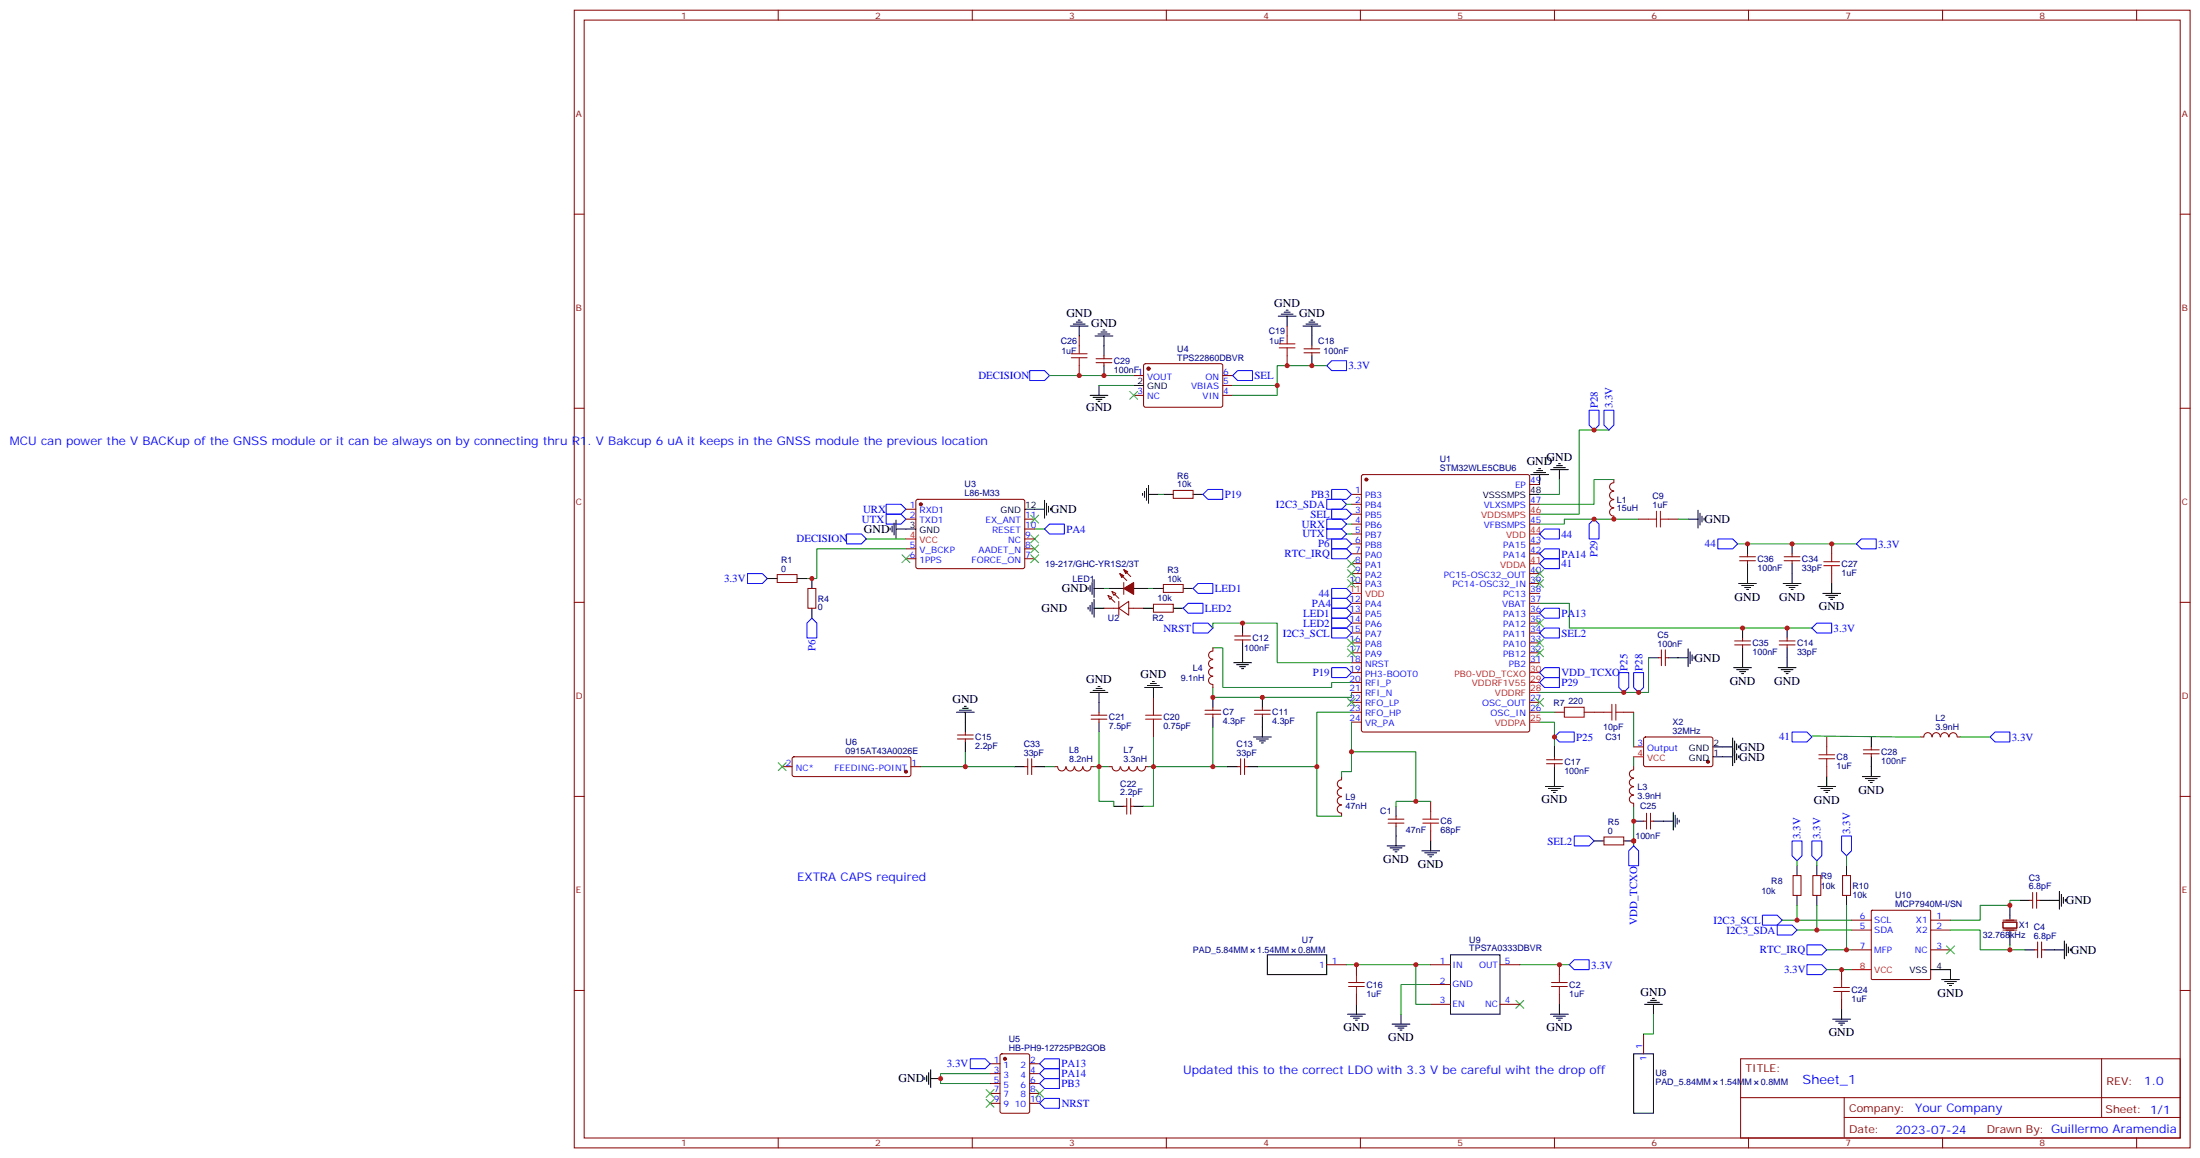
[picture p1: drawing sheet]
<svg xmlns="http://www.w3.org/2000/svg" width="784mm" height="413mm" viewBox="0 0 784 413" stroke-linecap="round" stroke-linejoin="round" font-family="sans-serif">
<g fill="none" stroke="#870000" stroke-width=".36">
<path d="M204.6 3.6h575.7v405.4h-575.7zM208.1 7.2h568.7v398.2h-568.7zM277.3 3.6v3.6M346.4 3.6v3.6M415.6 3.6v3.6M484.7 3.6v3.6M553.9 3.6v3.6M623 3.6v3.6M692.1 3.6v3.6M761.3 3.6v3.6M204.6 76.3h3.5M776.8 76.3h3.5"/>
<path d="M384.5 119.7v3.5M458.6 116.2v3.5M384.5 130.3v3.5M390.5 129.2h5.7M390.5 127.8h5.7M393.3 126.8v1M393.3 129.2v1.1M403.9 133.8h3.6M407.7 129.8l.5-.2h27l.5 .7-.1 14.4-.6 .4-27.1-.1-.4-.6v-14.1zM435.7 133.8h3.5M435.7 137.3h3.5M458.6 126.8v3.5"/>
<path d="M464.6 125.7h5.7M464.6 124.3h5.7M467.4 123.2v1.1M467.4 125.7v1.1M204.6 145.5h3.5M403.9 140.9h3.6M435.7 140.9h3.5M776.8 145.5h3.5M326.6 178.1l.4-.2 37.7 .1 .4 .6v23.6l-.7 .4-37.6-.1-.5-.6v-23.3zM418 174.7h7.1v2.9h-7.1zM481.5 176.1h3.6M481.5 179.7h3.6"/>
<path d="M485.3 169.3l.5-.2h58.5l.7 .4v90.6l-.4 .7h-58.8l-.7-.5v-90.5zM545 179.7h3.6M545 172.6h3.6M575 178.1a1.41 1.41 0 0 0-1.5 1.4 1.41 1.41 0 0 0 1.5 1.4M575 175.1a1.41 1.41 0 0 0-1.5 1.4 1.41 1.41 0 0 0 1.5 1.4M575 172a1.41 1.41 0 0 0-1.5 1.4 1.41 1.41 0 0 0 1.5 1.4M575 170.9v1M322.8 185h3.5M322.8 181.4h3.5M322.8 195.5h3.5M322.8 199.1h3.5M365.1 185h3.6"/>
<path d="M365.1 195.5h3.6M365.1 199.1h3.6M365.1 192h3.6M365.1 188.5h3.6M481.5 183.2h3.6M481.5 186.7h3.6M481.5 190.3h3.6M481.5 193.8h3.6M481.5 197.3h3.6M545 186.7h3.6M545 193.8h3.6M545 197.3h3.6"/>
<path d="M575 181.1a1.41 1.41 0 0 0-1.5 1.4 1.41 1.41 0 0 0 1.5 1.4M575 183.9v1.1M583.8 185h3.6M594.4 185h3.6M619.8 199.8h5.7M619.8 198.4h5.7M622.7 197.3v1.1M622.7 199.8v1M635.7 199.8h5.6M635.7 198.4h5.6M638.5 197.3v1.1M638.5 199.8v1"/>
<path d="M652.6 193.8v3.5M204.6 214.6h3.5M276.9 204.7h7.1v2.8h-7.1zM287.9 209.7h2.8v7h-2.8zM393.3 216.7h5.3M394.8 212.1l1.4 .7-.7 .7zM396.2 210.7l1.4 .7-.7 .7zM398.6 216.7l3.6-2.5v5zM398.6 214.2v5M399 204.4l2.5 2.4M400.4 203l2.5 2.4M400.4 207.5v4.3"/>
<path d="M402.2 216.7h5.3M411 215.3h7v2.8h-7zM414.5 208.2h7.1v2.9h-7.1zM481.5 200.8h3.6M481.5 204.4h3.6M481.5 207.9h3.6M481.5 214.9h3.6M481.5 218.5h3.6M545 204.4h3.6M545 207.9h3.6M545 214.9h3.6M545 218.5h3.6"/>
<path d="M545 211.4h3.6M652.6 204.4v3.5M776.8 214.6h3.5M432.1 238a1.41 1.41 0 0 0-1.5 1.4 1.41 1.41 0 0 0 1.5 1.4M432.1 235a1.41 1.41 0 0 0-1.5 1.4 1.41 1.41 0 0 0 1.5 1.5M432.1 232a1.41 1.41 0 0 0-1.5 1.4 1.41 1.41 0 0 0 1.5 1.4M432.2 230.8v1.1M439.9 228h5.7M439.9 226.6h5.7M442.7 225.5v1.1M442.7 228v1.1M481.5 222h3.6"/>
<path d="M481.5 225.5h3.6M481.5 229.1h3.6M481.5 232.6h3.6M481.5 236.1h3.6M481.5 239.6h3.6M545 222h3.6M545 225.5h3.6M545 229.1h3.6M545 232.6h3.6M545 236.1h3.6M590.9 234.4h1.1M592 231.5v5.7"/>
<path d="M593.4 231.5v5.7M593.4 234.4h1M618.1 229.8h5.6M618.1 228.4h5.6M620.9 227.3v1.1M620.9 229.8v1M633.9 229.8h5.7M633.9 228.4h5.7M636.8 227.3v1.1M636.8 229.8v1M388.8 254.8h5.6M388.8 256.2h5.6"/>
<path d="M391.6 253.8v1M391.6 256.2v1.1M411 248.5v3.5M411 259v3.6M429.3 254.5h5.7M429.3 253h5.7M432.1 241a1.41 1.41 0 0 0-1.5 1.4 1.41 1.41 0 0 0 1.5 1.4M432.2 243.9v1M432.2 252v1M432.2 254.5v1M447 254.5h5.6M447 253h5.6"/>
<path d="M449.8 252v1M449.8 254.5v1M481.5 243.2h3.6M481.5 246.7h3.6M481.5 250.2h3.6M481.5 253.8h3.6M481.5 257.3h3.6M545 250.2h3.6M545 253.8h3.6M553.9 253.8h3.5M564.4 253.8h7.1M578.6 253.8h3.5"/>
<path d="M278.7 273.2h3.5M282.5 269.8l.4-.2h40.9l.5 .2 .3 .5v5.7l-.3 .5-.5 .2h-40.9l-.5-.3-.2-.4v-5.7zM324.6 273.2h3.5M341.1 261.9h5.7M341.1 263.3h5.7M344 260.8v1.1M344 263.3v1M365.1 273.2h1.1M366.2 270.3v5.7M367.6 273.2h1.1M367.6 270.3v5.7M375.7 273.2h1.1"/>
<path d="M376.9 273.2a1.41 1.41 0 0 0 1.4 1.5 1.41 1.41 0 0 0 1.4-1.5M379.9 273.2a1.41 1.41 0 0 0 1.4 1.5 1.41 1.41 0 0 0 1.4-1.5M382.9 273.2a1.41 1.41 0 0 0 1.4 1.5 1.41 1.41 0 0 0 1.4-1.5M389.8 273.2h-1.1a1.41 1.41 0 0 1-1.4 1.5 1.41 1.41 0 0 1-1.4-1.5M395.1 273.2h1.1M396.3 273.2a1.41 1.41 0 0 0 1.4 1.5 1.41 1.41 0 0 0 1.4-1.5M399.3 273.2a1.41 1.41 0 0 0 1.4 1.5 1.41 1.41 0 0 0 1.4-1.5M402.3 273.2a1.41 1.41 0 0 0 1.4 1.5 1.41 1.41 0 0 0 1.4-1.5M409.2 273.2h-1.1a1.41 1.41 0 0 1-1.4 1.5 1.41 1.41 0 0 1-1.4-1.5M441 273.2h1M442 270.3v5.7M443.4 273.2h1.1"/>
<path d="M443.4 270.3v5.7M478 277.9a1.41 1.41 0 0 0-1.5 1.4 1.41 1.41 0 0 0 1.5 1.4M478 276.7v1M551 272.1h5.7M551 270.7h5.7M553.9 269.6v1.1M553.9 272.1v1.1M582.1 277.4a1.41 1.41 0 0 0-1.6 1.4 1.41 1.41 0 0 0 1.6 1.4M582.1 274.3a1.41 1.41 0 0 0-1.5 1.4 1.41 1.41 0 0 0 1.5 1.4M582.1 273.2v1M582.1 266.1h3.5M585.8 262.8l.5-.2h23.6l.4 .7-.1 9.4-.6 .5-23.6-.1-.4-.6v-9.2z"/>
<path d="M650.9 262.6v3.5M650.9 273.2v3.5M663.9 268.6h5.7M663.9 267.2h5.7M666.7 266.1v1.1M666.7 268.6v1M684.4 262.6h1M685.5 262.5a1.41 1.41 0 0 1 1.4-1.5 1.41 1.41 0 0 1 1.4 1.6M688.5 262.5a1.41 1.41 0 0 1 1.4-1.5 1.41 1.41 0 0 1 1.4 1.5M691.5 262.5a1.41 1.41 0 0 1 1.4-1.5 1.41 1.41 0 0 1 1.4 1.5M694.5 262.5a1.41 1.41 0 0 1 1.4-1.4 1.41 1.41 0 0 1 1.4 1.5M697.4 262.6h1.1"/>
<path d="M204.6 283.7h3.5M400.4 287.3h1.1M401.5 284.4v5.7M402.9 284.4v5.7M402.9 287.3h1M478 283.9a1.41 1.41 0 0 0-1.5 1.4 1.41 1.41 0 0 0 1.5 1.4M478 280.9a1.41 1.41 0 0 0-1.5 1.4 1.41 1.41 0 0 0 1.5 1.4M478 286.9a1.41 1.41 0 0 0-1.5 1.4 1.41 1.41 0 0 0 1.5 1.4M478 289.7v1.1M494.6 293.3h5.6M494.6 291.9h5.6M497.4 290.8v1.1"/>
<path d="M497.4 293.3v1M509.8 285.5v3.5M509.8 296.1v3.5M571.5 298.2h7.1v2.8h-7.1zM582.1 280.4a1.41 1.41 0 0 0-1.6 1.4 1.41 1.41 0 0 0 1.6 1.4M582.1 283.4a1.41 1.41 0 0 0-1.6 1.4 1.41 1.41 0 0 0 1.6 1.4M582.1 286.2v1.1M585.6 292.6h1.1M586.7 289.7v5.7M588.1 289.7v5.7M588.1 292.6h1M776.8 283.7h3.5"/>
<path d="M638.9 312h2.8v7h-2.8zM645.9 312h2.9v7h-2.9zM656.5 312h2.8v7h-2.8zM724.3 318v5.6M725.7 318v5.6M659.7 338.4h7M659.7 331.4h7M659.7 327.8h7M666.8 324.5h21.1v24.2l-.2 .3h-20.6l-.3-.2zM687.9 338.4h7.1M687.9 331.4h7.1M687.9 327.8h7.1"/>
<path d="M713.7 328.5h4.9v2.2h-4.9zM713.7 331.4h4.9M713.7 327.8h4.9M723.2 320.8h1.1M725 338.4h1M725.7 320.8h1M726 335.6v5.6M727.4 335.6v5.6M727.4 338.4h1.1M204.6 352.9h3.5M472.7 343.7h7.1M483.3 343.7v3.5"/>
<path d="M483.3 354.3v3.5M509.8 343.7h7M509.8 350.8h7M509.8 357.8h7M534.5 343.7h7M534.5 357.8h7M555.6 343.7v3.5M555.6 354.3v3.5M656.2 345.5v3.5M656.2 356.1v3.5M776.8 352.9h3.5M352.8 379h3.5"/>
<path d="M356.5 375.7l.5-.2h9.2l.6 .4 .1 20-.5 .7h-9.4l-.6-.4-.1-20zM366.9 379h3.5M585.6 368.4v7.1M620.2 377.2h156.6v28.2h-156.6zM748.8 377.2v20.9M352.8 393.1h3.5M352.8 382.5h3.5M352.8 389.6h3.5M352.8 386h3.5M366.9 393.1h3.5M366.9 382.5h3.5M366.9 389.6h3.5"/>
<path d="M366.9 386h3.5M620.2 391.1h156.5M657.1 398.1h119.6M657.1 391.1v14.1M277.3 405.4v3.6M346.4 405.4v3.6M415.6 405.4v3.6M484.7 405.4v3.6M553.9 405.4v3.6M623 405.4v3.6M692.1 405.4v3.6M761.3 405.4v3.6"/>
</g>
<g fill="none" stroke="#a10000" stroke-width=".36">
<path d="M458.6 119.7v2.8M381.7 127.5h5.6M381.7 126h5.6M384.5 123.2v2.8M384.5 127.5v2.8M455.8 123.9h5.6M455.8 122.5h5.6M458.6 123.9v2.9M587.4 185h2.8M590.2 182.1v5.7M591.6 185h2.8M591.6 182.1v5.7"/>
<path d="M652.6 197.3v2.8M649.8 201.5h5.7M649.8 200.1h5.7M652.6 201.5v2.9M408.2 254.8h5.6M408.2 256.2h5.6M411 252v2.8M411 256.2v2.8M557.4 252h7v3.5h-7zM571.5 253.8h2.8M574.3 250.9v5.7M575.7 253.8h2.9"/>
<path d="M575.7 250.9v5.7M648.1 270.3h5.6M648.1 268.9h5.6M650.9 266.1v2.8M650.9 270.3v2.9M506.9 293.3h5.7M506.9 291.9h5.7M509.8 289v2.9M509.8 293.3v2.8M480.5 351.5h5.6M480.5 350.1h5.6M483.3 347.2v2.9"/>
<path d="M483.3 351.5v2.8M552.8 351.5h5.6M552.8 350.1h5.6M555.6 347.2v2.9M555.6 351.5v2.8M653.3 353.2h5.7M653.3 351.8h5.7M656.2 349v2.8M656.2 353.2v2.9"/>
</g>
<g fill="#870000" stroke="#870000" stroke-width=".36">
<path d="M400.4 209.7l3.5-2.2v4.3z"/>
<path d="M399 204.4l1.4 .7-.7 .7z"/>
<path d="M400.4 203l1.4 .7-.7 .7z"/>
<path d="M395.8 213.2l1.4 1.4z"/>
<path d="M397.2 211.8l1.4 1.4z"/>
<circle cx="486.8" cy="170.9" r=".53"/>
<circle cx="328.1" cy="179.7" r=".53"/>
<circle cx="409.2" cy="131.3" r=".53"/>
<circle cx="608.5" cy="271.4" r=".53"/>
<circle cx="358.1" cy="377.2" r=".53"/>
<circle cx="322.8" cy="274.9" r=".53"/>
</g>
<path d="M322.8 192h3.5M545 190.3h3.6M545 183.2h3.6M481.5 211.4h3.6M545 200.8h3.6M545 239.6h3.6M545 257.3h3.6M545 246.7h3.6M545 243.2h3.6M582.1 269.6h3.5M659.7 345.5h7" fill="none" stroke="#f00" stroke-width=".36"/>
<g fill="none" stroke="#000" stroke-width=".36">
<path d="M381.4 116.2h6.3M382.4 115.5h4.2M383.5 114.8h2.1M384.2 114.1h.7M384.5 116.2v3.5M390.2 119.7h6.3M391.2 119h4.3M392.3 118.3h2.1M393 117.6h.7M393.3 119.7v7.1M455.4 112.6h6.4M456.5 111.9h4.2"/>
<path d="M457.6 111.2h2.1M458.3 110.5h.7M458.6 112.6v3.6M464.3 116.2h6.3M465.3 115.5h4.2M466.4 114.8h2.1M467.1 114.1h.7M467.4 116.2v7M391.6 137.3v3.6M393.3 130.3v3.5M403.9 137.3h3.6M467.4 126.8v3.5"/>
<path d="M388.4 140.9h6.4M389.5 141.6h4.2M390.5 142.3h2.1M391.2 143h.7M372.2 178.3v6.3M372.9 179.3v4.3M407.1 175.8v.7M407.8 175.1v2.1M408.5 174v4.3M409.2 176.1h3.5M409.2 173v6.3M414.5 176.1h3.5"/>
<path d="M425.1 176.1h3.5M545 176.1h3.6M545.4 169.1h6.3M546.5 168.4h4.2M547.5 167.7h2.1M548.2 167h.7M548.6 169.1v3.5M552.4 167.3h6.4M553.5 166.6h4.2M554.6 165.9h2.1M555.3 165.2h.7M555.6 167.3v3.6"/>
<path d="M317.1 188.1v.7M317.9 187.4v2.1M318.6 186.4v4.2M319.3 188.5h7M319.3 185.3v6.4M365.1 181.4h7.1M373.6 180.4v2.1M374.3 181.1v.7M601.5 185h3.5M605 181.8v6.3M605.7 182.8v4.3M606.4 183.9v2.1"/>
<path d="M607.1 184.6v.7M622.7 193.8v3.5M638.5 193.8v3.5M273.4 206.1h3.5M284 206.1h3.5M289.3 206.1v3.6M289.3 216.7v3.5M387.7 209.3v.7M387.7 216.4v.7M388.4 208.6v2.1M388.4 215.7v2.1M389.1 207.5v4.3"/>
<path d="M389.1 214.6v4.2M389.8 209.7h3.5M389.8 206.5v6.3M389.8 213.5v6.4M389.8 216.7h3.5M395.1 209.7h5.3M403.9 209.7h5.3M407.5 216.7h3.5M411 209.7h3.5M418 216.7h3.6M421.6 209.7h3.5M619.5 207.9h6.3"/>
<path d="M620.5 208.6h4.3M621.6 209.3h2.1M622.3 210h.7M622.7 200.8v7.1M635.4 207.9h6.3M636.4 208.6h4.2M637.5 209.3h2.1M638.2 210h.7M638.5 200.8v7.1M649.5 211.4h6.3M650.5 212.1h4.3M651.6 212.8h2.1"/>
<path d="M652.3 213.5h.7M652.6 207.9v3.5M439.6 236.1h6.3M440.6 236.8h4.3M441.7 237.5h2.1M442.4 238.2h.7M442.7 222v3.5M442.7 229.1v7M587.4 234.4h3.5M594.4 234.4h7.1M601.5 231.2v6.3M602.2 232.2v4.3"/>
<path d="M602.9 233.3v2.1M603.6 234v.7M617.7 237.9h6.4M618.8 238.6h4.2M619.8 239.3h2.1M620.5 240h.7M620.9 223.8v3.5M620.9 230.8v7.1M633.6 237.9h6.3M634.6 238.6h4.3M635.7 239.3h2.1M636.4 240h.7"/>
<path d="M636.8 223.8v3.5M636.8 230.8v7.1M340.8 253.8h6.3M341.8 253h4.3M342.9 252.3h2.1M343.6 251.6h.7M344 253.8v7M388.4 246.7h6.4M389.5 246h4.2M390.5 245.3h2.1M391.2 244.6h.7M391.6 246.7v7.1"/>
<path d="M391.6 257.3v3.5M407.8 244.9h6.4M408.9 244.2h4.2M409.9 243.5h2.1M410.6 242.8h.7M411 244.9v3.6M432.2 248.5v3.5M432.2 255.5v3.5M449.8 248.5v3.5M449.8 255.5v7.1M344 264.3v3.6M361.6 273.2h3.5"/>
<path d="M368.7 273.2h3.5M437.4 273.2h3.6M444.5 273.2h3.5M446.6 262.6h6.4M447.7 263.3h4.2M448.7 264h2.1M449.4 264.7h.7M553.9 266.1v3.5M553.9 273.2v7M610.3 269.6h7.1M610.3 266.1h7.1M617.4 262.9v9.9"/>
<path d="M618.1 264v7.7M618.8 265v2.2M618.8 268.6v2.1M619.5 265.7v.8M619.5 269.3v.7M650.9 276.7v3.5M663.6 276.7h6.3M664.6 277.4h4.3M665.7 278.1h2.1M666.4 278.8h.7M666.7 262.6v3.5M666.7 269.6v7.1"/>
<path d="M396.9 287.3h3.5M403.9 287.3h3.6M497.4 287.3v3.5M497.4 294.3v7.1M509.8 299.6v3.5M550.7 280.2h6.3M551.7 280.9h4.3M552.8 281.6h2.1M553.5 282.3h.7M568 299.6h3.5M578.6 299.6h3.5M582.1 292.6h3.5"/>
<path d="M589.1 292.6h7.1M596.2 289.4v6.3M596.9 290.4v4.3M597.6 291.5v2.1M598.3 292.2v.7M647.7 280.2h6.3M648.8 280.9h4.2M649.8 281.6h2.1M650.5 282.3h.7M494.2 301.4h6.4M495.3 302.1h4.2M496.4 302.8h2.1"/>
<path d="M497.1 303.5h.7M506.6 303.1h6.3M507.6 303.8h4.3M508.7 304.6h2.1M509.4 305.3h.7M640.3 308.4v3.6M640.3 319v3.5M647.3 308.4v3.6M647.3 319v3.5M657.9 308.4v3.6M657.9 319v3.5M733.8 317.6v6.4"/>
<path d="M734.5 318.7v4.2M735.2 319.7v2.1M716.1 322.5v5M716.1 331.7v5M719.7 320.8h3.5M721.4 338.4h3.6M726.7 320.8h7.1M728.5 338.4h7M735.5 335.2v6.4M735.9 320.4v.7M736.2 336.3v4.2M737 337.4v2.1"/>
<path d="M737.7 338.1v.7M451.6 340.2h21.1v7h-21.1zM483.3 357.8v3.6M516.8 340.2h17.7v21.2h-17.7zM555.6 357.8v3.6M586 357.8h6.3M587 357.1h4.3M588.1 356.4h2.1M588.8 355.7h.7M589.1 357.8v3.6M656.2 359.6v3.5M687.9 345.5h7.1v3.5"/>
<path d="M691.8 349h6.3M692.9 349.7h4.2M693.9 350.4h2.1M694.6 351.1h.7M480.1 361.4h6.4M481.2 362.1h4.2M482.2 362.8h2.2M483 363.5h.7M496 364.9h6.4M497.1 365.6h4.2M498.1 366.3h2.1M498.8 367h.7"/>
<path d="M499.2 361.4v3.5M552.4 361.4h6.4M553.5 362.1h4.2M554.6 362.8h2.1M555.3 363.5h.7M582.1 375.5h7v21.1h-7zM653 363.1h6.3M654 363.8h4.3M655.1 364.5h2.1M655.8 365.2h.7M329.5 383.9v.7M330.2 383.2v2.1"/>
<path d="M330.9 382.2v4.2M331.6 384.3h3.5M331.6 381.1v6.4"/>
</g>
<g fill="none" stroke="#008700" stroke-width=".36">
<path d="M373.9 133.8h30M391.6 137.3h12.3M439.2 137.3h15.9M472.7 130.3h-17.6v10.6h-15.9M573.3 153.2h-10.6v30h-14.1M412.7 176.1h1.8M479.8 179.7h1.7M555.6 170.9v5.2h-7M575 170.9h-7v8.8h-19.4M308.7 192h14.1M322.8 195.5h-31.8v10.6h-3.5M368.7 188.5h3.5"/>
<path d="M479.8 186.7h1.7M479.8 190.3h1.7M583.8 185h-26.4v1.7h-8.8M598 185h3.5M619.1 193.8h42.4M393.3 209.7h1.8M409.2 209.7h1.8M548.6 214.9h10.6v8.9h86.4M432.2 223.8v-1.8h22.9v14.1h26.4M432.2 230.8h3.5v14.1h38.8v-1.7h7M587.4 234.4v12.3h-38.8M432.2 259v14.2h-23"/>
<path d="M432.2 244.9v3.6h49.3v-1.8M481.5 253.8h-12.3v37h8.8M481.5 257.3v17.6h-3.5v1.8M548.6 257.3h5.3v8.8M548.6 253.8h5.3M582.1 253.8v12.3M328.1 273.2h15.9M344 267.9v5.3h17.6M372.2 273.2h3.5M391.6 260.8v12.4h-1.8M395.1 273.2h-3.5v12.3h5.3v1.8M411 262.6v24.7h-3.5"/>
<path d="M432.2 273.2h5.2M448 273.2h21.2M481.5 267.9h23v17.6M582.1 269.6v3.6M645.6 262.2l38.8 .4M698.5 262.6h10.6M509.8 285.5h-12.4v1.8M582.1 287.3v14.1M640.3 306.7v1.7M647.3 306.7v1.7M657.9 304.9v3.5M635 327.8h24.7"/>
<path d="M640.3 331.4h19.4M640.3 322.5v5.3M647.3 322.5v8.9M650.9 338.4h8.8M657.9 322.5v15.9M695 331.4h10.6v7h10.5M716.1 336.7v1.7h5.3M719.7 320.8h-3.6v1.7h-10.5v5.3h-10.6M479.8 343.7h30M504.5 343.7v14.1h5.3M509.8 350.8h-10.6v10.6M541.5 343.7h17.7"/>
<path d="M650.9 345.5h8.8M589.1 361.4v7h-3.5M352.8 382.5h-17.7v3.5h17.7"/>
</g>
<g fill="none" stroke="#00f" stroke-width=".36">
<path d="M366.9 132h5.3l1.7 1.8-1.7 1.8h-5.3zM439.2 133.8l1.8-1.8h5.3v3.6h-5.3zM472.7 130.3l1.8-1.8h5.3v3.5h-5.3zM566.2 146.2h3.5v5.2l-1.7 1.8-1.8-1.8zM571.5 146.2h3.5v5.2l-1.7 1.8-1.8-1.8zM315.7 179.7h5.3l1.8 1.7-1.8 1.8h-5.3zM428.6 176.1l1.8-1.7h5.3v3.5h-5.3zM472.7 177.9h5.3l1.8 1.8-1.8 1.7h-5.3zM474.5 174.4h5.3l1.7 1.7-1.7 1.8h-5.3zM301.6 190.3h5.3l1.8 1.7-1.8 1.8h-5.3zM315.7 183.2h5.3l1.8 1.8-1.8 1.7h-5.3zM373.9 186.7h5.3v3.6h-5.3l-1.7-1.8z"/>
<path d="M472.7 185h5.3l1.8 1.7-1.8 1.8h-5.3zM472.7 188.5h5.3l1.8 1.8-1.8 1.7h-5.3zM474.5 192h5.3l1.7 1.8-1.7 1.7h-5.3zM474.5 181.4h5.3l1.7 1.8-1.7 1.8h-5.3zM474.5 195.5h5.3l1.7 1.8-1.7 1.8h-5.3zM548.6 190.3l1.7-1.8h5.3v3.5h-5.3zM548.6 197.3l1.7-1.8h5.3v3.6h-5.3zM568 185l1.7 1.7v5.3h-3.5v-5.3zM612.1 192h5.3l1.7 1.8-1.7 1.7h-5.3zM661.5 193.8l1.7-1.8h5.3v3.5h-5.3zM266.3 204.4h5.3l1.8 1.7-1.8 1.8h-5.3zM421.6 216.7l1.7-1.8h5.3v3.6h-5.3z"/>
<path d="M425.1 209.7l1.8-1.8h5.3v3.5h-5.3zM474.5 209.7h5.3l1.7 1.7-1.7 1.8h-5.3zM474.5 213.2h5.3l1.7 1.7-1.7 1.8h-5.3zM474.5 216.7h5.3l1.7 1.8-1.7 1.7h-5.3zM548.6 200.8l1.7-1.7h5.3v3.5h-5.3zM548.6 218.5l1.7-1.8h5.3v3.5h-5.3zM289.3 220.2l1.7 1.8v5.3h-3.5v-5.3zM425.1 222h5.3l1.8 1.8-1.8 1.7h-5.3zM474.5 237.9h5.3l1.7 1.7-1.7 1.8h-5.3zM474.5 223.8h5.3l1.7 1.7-1.7 1.8h-5.3zM474.5 220.2h5.3l1.7 1.8-1.7 1.8h-5.3zM548.6 225.5l1.7-1.7h5.3v3.5h-5.3z"/>
<path d="M548.6 239.6l1.7-1.7h5.3v3.5h-5.3zM576.8 239.6h3.5v5.3l-1.7 1.8-1.8-1.8zM582.1 239.6h3.5v5.3l-1.8 1.8-1.7-1.8zM645.6 223.8l1.7-1.8h5.3v3.5h-5.3zM548.6 243.2l1.7-1.8h5.3v3.5h-5.3zM553.9 262.6l1.7-1.8h5.3v3.5h-5.3zM638.5 260.8h5.3l1.8 1.8-1.8 1.7h-5.3zM709.1 262.6l1.7-1.8h5.3v3.5h-5.3zM560.9 297.9h5.3l1.8 1.7-1.8 1.8h-5.3zM638.5 299.6h3.6v5.3l-1.8 1.8-1.8-1.8zM645.6 299.6h3.5v5.3l-1.8 1.8-1.7-1.8zM656.2 297.9h3.5v5.2l-1.8 1.8-1.7-1.8z"/>
<path d="M580.3 303.1l1.8-1.7 1.7 1.7v5.3h-3.5zM627.9 326.1h5.3l1.8 1.7-1.8 1.8h-5.3zM633.2 329.6h5.3l1.8 1.8-1.8 1.7h-5.3zM643.8 336.7h5.3l1.8 1.7-1.8 1.8h-5.3zM559.2 343.7l1.7-1.8h5.3v3.6h-5.3zM643.8 343.7h5.3l1.8 1.8-1.8 1.7h-5.3zM345.7 377.2h5.3l1.8 1.8-1.8 1.8h-5.3zM370.4 379l1.8-1.8h5.3v3.6h-5.3zM370.4 382.5l1.8-1.7h5.3v3.5h-5.3zM370.4 386l1.8-1.7h5.3v3.5h-5.3zM370.4 393.1l1.8-1.8h5.3v3.6h-5.3z"/>
</g>
<g fill="none" stroke="#3c3" stroke-width=".36">
<path d="M402.5 139.5l2.8 2.8M405.3 139.5l-2.8 2.8M321.4 197.7l2.8 2.8M324.2 197.7l-2.8 2.8M367.2 190.6l2.9 2.8M367.2 183.6l2.9 2.8M367.2 194.1l2.9 2.9M367.2 197.7l2.9 2.8M370.1 190.6l-2.9 2.8M370.1 183.6l-2.9 2.8M370.1 194.1l-2.9 2.9M370.1 197.7l-2.9 2.8"/>
<path d="M480.1 199.4l2.9 2.8M483 199.4l-2.9 2.8M480.1 203l2.9 2.8M480.1 206.5l2.9 2.8M483 203l-2.9 2.8M483 206.5l-2.9 2.8M547.2 206.5l2.8 2.8M547.2 203l2.8 2.8M550 206.5l-2.8 2.8M550 203l-2.8 2.8M480.1 227.6l2.9 2.9M480.1 231.2l2.9 2.8"/>
<path d="M483 227.6l-2.9 2.9M483 231.2l-2.9 2.8M547.2 220.6l2.8 2.8M547.2 227.6l2.8 2.9M547.2 231.2l2.8 2.8M550 220.6l-2.8 2.8M550 227.6l-2.8 2.9M550 231.2l-2.8 2.8M480.1 248.8l2.9 2.8M483 248.8l-2.9 2.8M547.2 248.8l2.8 2.8M550 248.8l-2.8 2.8"/>
<path d="M277.3 271.7l2.8 2.9M280.1 271.7l-2.8 2.9M693.6 337l2.8 2.8M696.4 337l-2.8 2.8M540.1 356.4l2.8 2.8M542.9 356.4l-2.8 2.8M351.4 388.2l2.8 2.8M351.4 391.7l2.8 2.8M354.2 388.2l-2.8 2.8M354.2 391.7l-2.8 2.8M369 388.2l2.8 2.8M371.8 388.2l-2.8 2.8"/>
</g>
<g fill="#c00">
<circle cx="469.2" cy="273.2" r=".88"/>
<circle cx="411" cy="273.2" r=".88"/>
<circle cx="391.6" cy="273.2" r=".88"/>
<circle cx="652.6" cy="193.8" r=".88"/>
<circle cx="575" cy="185" r=".88"/>
<circle cx="568" cy="185" r=".88"/>
<circle cx="553.9" cy="262.6" r=".88"/>
<circle cx="504.5" cy="285.5" r=".88"/>
<circle cx="432.2" cy="273.2" r=".88"/>
<circle cx="481.5" cy="267.9" r=".88"/>
<circle cx="289.3" cy="206.1" r=".88"/>
<circle cx="384.5" cy="133.8" r=".88"/>
<circle cx="393.3" cy="133.8" r=".88"/>
<circle cx="455.1" cy="137.3" r=".88"/>
<circle cx="467.4" cy="130.3" r=".88"/>
<circle cx="458.6" cy="130.3" r=".88"/>
<circle cx="583.8" cy="246.7" r=".88"/>
<circle cx="578.6" cy="246.7" r=".88"/>
<circle cx="344" cy="273.2" r=".88"/>
<circle cx="638.5" cy="193.8" r=".88"/>
<circle cx="636.8" cy="223.8" r=".88"/>
<circle cx="432.2" cy="248.5" r=".88"/>
<circle cx="449.8" cy="248.5" r=".88"/>
<circle cx="620.9" cy="223.8" r=".88"/>
<circle cx="622.7" cy="193.8" r=".88"/>
<circle cx="335.1" cy="384.3" r=".88"/>
<circle cx="483.3" cy="343.7" r=".88"/>
<circle cx="555.6" cy="343.7" r=".88"/>
<circle cx="582.1" cy="299.6" r=".88"/>
<circle cx="504.5" cy="343.7" r=".88"/>
<circle cx="716.1" cy="322.5" r=".88"/>
<circle cx="716.1" cy="338.4" r=".88"/>
<circle cx="656.2" cy="345.5" r=".88"/>
<circle cx="442.7" cy="222" r=".88"/>
<circle cx="647.3" cy="331.4" r=".88"/>
<circle cx="582.1" cy="292.6" r=".88"/>
<circle cx="640.3" cy="327.8" r=".88"/>
<circle cx="657.9" cy="338.4" r=".88"/>
<circle cx="568" cy="153.2" r=".88"/>
</g>
<text font-size="4.6" fill="#00f" x="642.3" y="386.3">Sheet_1</text>
<g font-size="4.2">
<text x="379.9" y="112.9">GND</text>
<text x="454" y="109.4">GND</text>
<text x="462.8" y="112.9">GND</text>
<text x="388.8" y="116.5">GND</text>
<text x="387" y="146.5">GND</text>
<text x="544" y="165.8">GND</text>
<text x="551" y="164.1">GND</text>
<text x="374.5" y="182.9">GND</text>
<text x="307.8" y="189.9">GND</text>
<text x="607.3" y="186.4">GND</text>
<text x="378.4" y="211">GND</text>
<text x="618.1" y="214">GND</text>
<text x="633.9" y="214">GND</text>
<text x="371.1" y="218.1">GND</text>
<text x="648.1" y="217.5">GND</text>
<text x="603.8" y="235.8">GND</text>
<text x="387" y="243.5">GND</text>
<text x="406.4" y="241.7">GND</text>
<text x="616.3" y="243.9">GND</text>
<text x="632.2" y="243.9">GND</text>
<text x="339.4" y="250.5">GND</text>
<text x="619.7" y="267.5">GND</text>
<text x="619.7" y="271.1">GND</text>
<text x="549.3" y="286.3">GND</text>
<text x="646.3" y="286.3">GND</text>
<text x="662.2" y="282.8">GND</text>
<text x="492.8" y="307.4">GND</text>
<text x="505.2" y="309.2">GND</text>
<text x="736.1" y="322.2">GND</text>
<text x="737.8" y="339.8">GND</text>
<text x="584.6" y="354.7">GND</text>
<text x="690.4" y="355">GND</text>
<text x="478.7" y="367.4">GND</text>
<text x="494.6" y="370.9">GND</text>
<text x="551" y="367.4">GND</text>
<text x="651.6" y="369.2">GND</text>
<text x="320.1" y="385.7">GND</text>
</g>
<g font-size="4.2" fill="#00f">
<text x="3.5" y="158.5">MCU can power the V BACKup of the GNSS module or it can be always on by connecting thru R1. V Bakcup 6 uA it keeps in the GNSS module the previous location</text>
<text x="284" y="313.7">EXTRA CAPS required</text>
<text x="421.6" y="382.5">Updated this to the correct LDO with 3.3 V be careful wiht the drop off</text>
<text x="764" y="386.5">1.0</text>
<text x="682.4" y="396">Your Company</text>
<text x="675.4" y="403.9">2023-07-24</text>
</g>
<g font-size="3.9" fill="#00f">
<text x="480.5" y="131.6">3.3V</text>
<text x="348.6" y="135.1">DECISION</text>
<text x="447" y="135.1">SEL</text>
<text x="569.4" y="145.5" transform="rotate(-90 569.4 145.5)">P28</text>
<text x="574.6" y="145.5" transform="rotate(-90 574.6 145.5)">3.3V</text>
<text x="436.4" y="177.4">P19</text>
<text x="467.1" y="177.4">PB3</text>
<text x="307.5" y="182.6">URX</text>
<text x="454.6" y="180.9">I2C3_SDA</text>
<text x="466.9" y="184.4">SEL</text>
<text x="307.1" y="186.2">UTX</text>
<text x="379.9" y="189.8">PA4</text>
<text x="463.9" y="188">URX</text>
<text x="464.1" y="191.5">UTX</text>
<text x="556.3" y="191.6">44</text>
<text x="283.8" y="193.3">DECISION</text>
<text x="469.7" y="195">P6</text>
<text x="607.5" y="195">44</text>
<text x="669.2" y="195.1">3.3V</text>
<text x="457.7" y="198.6">RTC_IRQ</text>
<text x="556.3" y="202.1">41</text>
<text x="556.3" y="198.7">PA14</text>
<text x="569.2" y="198.6" transform="rotate(-90 569.2 198.6)">P29</text>
<text x="258" y="207.4">3.3V</text>
<text x="432.9" y="211">LED1</text>
<text x="469.9" y="212.6">44</text>
<text x="429.3" y="218">LED2</text>
<text x="464.3" y="219.7">LED1</text>
<text x="467.4" y="216.2">PA4</text>
<text x="556.3" y="219.7">PA13</text>
<text x="414.5" y="225">NRST</text>
<text x="457.1" y="226.8">I2C3_SCL</text>
<text x="464.3" y="223.2">LED2</text>
<text x="556.3" y="226.8">SEL2</text>
<text x="653.3" y="225.1">3.3V</text>
<text x="290.5" y="232" transform="rotate(-90 290.5 232)">P6</text>
<text x="579.9" y="238.9" transform="rotate(-90 579.9 238.9)">P25</text>
<text x="585.2" y="238.9" transform="rotate(-90 585.2 238.9)">P28</text>
<text x="467.8" y="240.9">P19</text>
<text x="556.3" y="244.5">P29</text>
<text x="556.3" y="240.9">VDD_TCXO</text>
<text x="561.6" y="263.9">P25</text>
<text x="633.9" y="263.8">41</text>
<text x="716.8" y="263.9">3.3V</text>
<text x="641.6" y="298.9" transform="rotate(-90 641.6 298.9)">3.3V</text>
<text x="648.6" y="298.9" transform="rotate(-90 648.6 298.9)">3.3V</text>
<text x="659.2" y="297.1" transform="rotate(-90 659.2 297.1)">3.3V</text>
<text x="551.4" y="300.9">SEL2</text>
<text x="583.3" y="329.4" transform="rotate(-90 583.3 329.4)">VDD_TCXO</text>
<text x="610.5" y="329.1">I2C3_SCL</text>
<text x="615.1" y="332.6">I2C3_SDA</text>
<text x="627" y="339.7">RTC_IRQ</text>
<text x="567" y="345.1">3.3V</text>
<text x="635.7" y="346.7">3.3V</text>
<text x="337.4" y="380.2">3.3V</text>
<text x="378.2" y="380.3">PA13</text>
<text x="378.2" y="383.8">PA14</text>
<text x="378.2" y="387.3">PB3</text>
<text x="378.3" y="394.4">NRST</text>
</g>
<g font-size="3.9" fill="#800">
<text x="621.9" y="381.8">TITLE:</text>
<text x="750.6" y="386.5">REV:</text>
<text x="658.9" y="396">Company:</text>
<text x="750.2" y="396.6">Sheet: 1/1</text>
<text x="658.9" y="403.7">Date:</text>
<text x="707.9" y="403.8">Drawn By: Guillermo Aramendia</text>
</g>
<g font-size="3.2" fill="#800">
<text x="242.7" y="6.6">1</text>
<text x="311.9" y="6.6">2</text>
<text x="381" y="6.6">3</text>
<text x="450.1" y="6.6">4</text>
<text x="519.3" y="6.6">5</text>
<text x="588.4" y="6.6">6</text>
<text x="657.6" y="6.6">7</text>
<text x="726.7" y="6.6">8</text>
<text x="205.1" y="41.7">A</text>
<text x="777.3" y="41.7">A</text>
<text x="205.1" y="110.9">B</text>
<text x="777.3" y="110.9">B</text>
<text x="205.1" y="180">C</text>
<text x="777.3" y="180">C</text>
<text x="205.1" y="249.2">D</text>
<text x="777.3" y="249.2">D</text>
<text x="205.1" y="318.3">E</text>
<text x="777.3" y="318.3">E</text>
<text x="242.7" y="408.4">1</text>
<text x="311.9" y="408.4">2</text>
<text x="381" y="408.4">3</text>
<text x="450.1" y="408.4">4</text>
<text x="519.3" y="408.4">5</text>
<text x="588.4" y="408.4">6</text>
<text x="657.6" y="408.4">7</text>
<text x="726.7" y="408.4">8</text>
</g>
<g font-size="3.2" fill="#000080">
<text x="452.1" y="119.1">C19</text>
<text x="378" y="122.6">C26</text>
<text x="419.5" y="125.3">U4</text>
<text x="452.2" y="122.6">1uF</text>
<text x="469.7" y="122.6">C18</text>
<text x="378.2" y="126.1">1uF</text>
<text x="396.9" y="129.6">C29</text>
<text x="419.5" y="128.5">TPS22860DBVR</text>
<text x="471.6" y="126.1">100nF</text>
<text x="396.9" y="132.8">100nF1</text>
<text x="513" y="168">STM32WLE5CBU6</text>
<text x="513" y="164.8">U1</text>
<text x="343.7" y="173.6">U3</text>
<text x="419.5" y="173.7">10k</text>
<text x="419.5" y="170.5">R6</text>
<text x="343.7" y="176.7">L86-M33</text>
<text x="576.1" y="179">L1</text>
<text x="588.8" y="177.9">C9</text>
<text x="576.1" y="182.2">15uH</text>
<text x="588.8" y="181.1">1uF</text>
<text x="278.4" y="203.7">0</text>
<text x="278.4" y="200.5">R1</text>
<text x="372.4" y="202">19-217/GHC-YR1S2/3T</text>
<text x="626.2" y="203.4">100nF</text>
<text x="626.2" y="200.2">C36</text>
<text x="642.1" y="203.4">33pF</text>
<text x="642.1" y="200.2">C34</text>
<text x="656.2" y="202">C27</text>
<text x="382.2" y="207.3">LED1</text>
<text x="415.9" y="207.2">10k</text>
<text x="415.9" y="204">R3</text>
<text x="656.2" y="205.1">1uF</text>
<text x="291.4" y="214.3">R4</text>
<text x="412.4" y="214.2">10k</text>
<text x="291.4" y="217.5">0</text>
<text x="394.8" y="221.4">U2</text>
<text x="410.6" y="221.4">R2</text>
<text x="590.6" y="227.3">C5</text>
<text x="443.4" y="232">100nF</text>
<text x="446.3" y="228.4">C12</text>
<text x="590.6" y="230.5">100nF</text>
<text x="624.4" y="233.4">100nF</text>
<text x="624.4" y="230.2">C35</text>
<text x="640.3" y="233.4">33pF</text>
<text x="640.3" y="230.2">C14</text>
<text x="425" y="239">L4</text>
<text x="420.7" y="242.5">9.1nH</text>
<text x="553.5" y="251.4">R7</text>
<text x="558.8" y="250.9">220</text>
<text x="395.1" y="256.7">C21</text>
<text x="414.5" y="256.7">C20</text>
<text x="435.7" y="254.9">C7</text>
<text x="453.3" y="254.9">C11</text>
<text x="689.6" y="256.8">L2</text>
<text x="347.5" y="263.7">C15</text>
<text x="395.1" y="259.8">7.5pF</text>
<text x="414.5" y="259.8">0.75pF</text>
<text x="435.7" y="258">4.3pF</text>
<text x="453.3" y="258">4.3pF</text>
<text x="571.3" y="260.2">10pF</text>
<text x="572" y="263.7">C31</text>
<text x="595.9" y="261.5">32MHz</text>
<text x="596" y="258.3">X2</text>
<text x="689.6" y="260">3.9nH</text>
<text x="301.3" y="268.6">0915AT43A0026E</text>
<text x="301.3" y="265.4">U6</text>
<text x="347.5" y="266.9">2.2pF</text>
<text x="364.8" y="269.3">33pF</text>
<text x="364.8" y="266.1">C33</text>
<text x="380.9" y="268.3">L8</text>
<text x="400.3" y="268.3">L7</text>
<text x="440.6" y="269.3">33pF</text>
<text x="440.6" y="266.1">C13</text>
<text x="670.3" y="269">C28</text>
<text x="380.9" y="271.4">8.2nH</text>
<text x="400.3" y="271.4">3.3nH</text>
<text x="557.4" y="275.7">100nF</text>
<text x="557.4" y="272.5">C17</text>
<text x="654.4" y="273.9">1uF</text>
<text x="654.4" y="270.8">C8</text>
<text x="670.3" y="272.2">100nF</text>
<text x="399.1" y="280.2">C22</text>
<text x="583.5" y="281.4">L3</text>
<text x="399.1" y="283.4">2.2pF</text>
<text x="479.4" y="284.9">L9</text>
<text x="583.5" y="284.5">3.9nH</text>
<text x="479.4" y="288.1">47nH</text>
<text x="491.8" y="290.2">C1</text>
<text x="513.3" y="293.7">C6</text>
<text x="572.9" y="294">R5</text>
<text x="584.4" y="288.4">C25</text>
<text x="500.9" y="296.9">47nF</text>
<text x="513.3" y="296.9">68pF</text>
<text x="572.9" y="297.1">0</text>
<text x="582.7" y="299">100nF</text>
<text x="631.1" y="314.9">R8</text>
<text x="648.8" y="316.6">10k</text>
<text x="648.8" y="313.1">R9</text>
<text x="660" y="316.6">R10</text>
<text x="722.8" y="316.9">6.8pF</text>
<text x="722.8" y="313.8">C3</text>
<text x="627.6" y="318.4">10k</text>
<text x="660" y="319.8">10k</text>
<text x="675.2" y="323.1">MCP7940M-I/SN</text>
<text x="675.2" y="319.9">U10</text>
<text x="463.9" y="335.9">U7</text>
<text x="523.5" y="335.8">U9</text>
<text x="706.5" y="334.3">32.768kHz</text>
<text x="719.4" y="330.7">X1 C4</text>
<text x="724.6" y="334.5">6.8pF</text>
<text x="425" y="339.6">PAD_5.84MM</text>
<text x="447.9" y="339.6">1.54MM</text>
<text x="462.6" y="339.6">0.8MM</text>
<text x="523.5" y="338.9">TPS7A0333DBVR</text>
<text x="486.8" y="351.9">C16</text>
<text x="559.2" y="351.9">C2</text>
<text x="659.7" y="353.7">C24</text>
<text x="486.8" y="355.1">1uF</text>
<text x="559.2" y="355.1">1uF</text>
<text x="659.7" y="356.8">1uF</text>
<text x="359.4" y="371.4">U5</text>
<text x="359.4" y="374.4">HB-PH9-12725PB2GOB</text>
<text x="589.8" y="383.3">U8</text>
<text x="589.8" y="386.5">PAD_5.84MM</text>
<text x="612.8" y="386.5">1.54MM</text>
<text x="627.4" y="386.5">0.8MM</text>
</g>
<g font-size="3.2">
<text x="405.3" y="137">2</text>
<text x="408.8" y="138.7">GND</text>
<text x="528.3" y="177.6">VSSSMPS</text>
<text x="545.2" y="175.8">48</text>
<text x="356.5" y="182.8">GND</text>
<text x="365.3" y="181.1">12</text>
<text x="324.1" y="188.1">3</text>
<text x="327.6" y="189.9">GND</text>
<text x="601.7" y="267.5">GND</text>
<text x="610.5" y="269.3">1</text>
<text x="610.5" y="265.7">2</text>
<text x="601.7" y="271">GND</text>
<text x="680.4" y="346.5">VSS</text>
<text x="690" y="345.1">4</text>
</g>
<g font-size="3.2" fill="#00f">
<text x="408.8" y="135.2">VOUT</text>
<text x="429.5" y="135.2">ON</text>
<text x="435.9" y="137">5</text>
<text x="435.9" y="133.5">6</text>
<text x="405.3" y="140.5">3</text>
<text x="408.8" y="142.3">NC</text>
<text x="424.4" y="138.7">VBIAS</text>
<text x="428.5" y="142.3">VIN</text>
<text x="435.9" y="140.5">4</text>
<text x="545.2" y="172.3">49</text>
<text x="482.9" y="175.8">1</text>
<text x="482.9" y="179.3">2</text>
<text x="486.4" y="177.6">PB3</text>
<text x="539.8" y="174">EP</text>
<text x="545.2" y="179.3">47</text>
<text x="324.1" y="181.1">1</text>
<text x="324.1" y="184.6">2</text>
<text x="327.6" y="182.8">RXD1</text>
<text x="365.3" y="184.6">11</text>
<text x="482.9" y="182.8">3</text>
<text x="486.4" y="181.1">PB4</text>
<text x="486.4" y="184.6">PB5</text>
<text x="528.7" y="181.1">VLXSMPS</text>
<text x="327.6" y="186.4">TXD1</text>
<text x="351.1" y="186.4">EX_ANT</text>
<text x="353.5" y="189.9">RESET</text>
<text x="365.3" y="191.7">9</text>
<text x="365.3" y="188.1">10</text>
<text x="482.9" y="186.4">4</text>
<text x="482.9" y="189.9">5</text>
<text x="486.4" y="188.1">PB6</text>
<text x="486.4" y="191.7">PB7</text>
<text x="528.6" y="188.1">VFBSMPS</text>
<text x="545.2" y="186.4">45</text>
<text x="324.1" y="195.2">5</text>
<text x="327.6" y="197">V_BCKP</text>
<text x="348.7" y="197">AADET_N</text>
<text x="359.2" y="193.4">NC</text>
<text x="365.3" y="195.2">8</text>
<text x="482.9" y="193.4">6</text>
<text x="482.9" y="197">7</text>
<text x="486.4" y="195.2">PB8</text>
<text x="535.6" y="195.2">PA15</text>
<text x="545.2" y="197">42</text>
<text x="545.2" y="193.4">43</text>
<text x="324.1" y="198.7">6</text>
<text x="327.6" y="200.5">1PPS</text>
<text x="346.2" y="200.5">FORCE_ON</text>
<text x="365.3" y="198.7">7</text>
<text x="482.9" y="200.5">8</text>
<text x="486.4" y="198.7">PA0</text>
<text x="486.4" y="202.2">PA1</text>
<text x="535.6" y="198.7">PA14</text>
<text x="480.9" y="207.5">10</text>
<text x="482.9" y="204">9</text>
<text x="486.4" y="205.8">PA2</text>
<text x="486.4" y="209.3">PA3</text>
<text x="514.4" y="205.8">PC15-OSC32_OUT</text>
<text x="517.5" y="209.3">PC14-OSC32_IN</text>
<text x="545.2" y="207.5">39</text>
<text x="545.2" y="204">40</text>
<text x="480.9" y="214.6">12</text>
<text x="535.6" y="212.8">PC13</text>
<text x="545.2" y="214.6">37</text>
<text x="545.2" y="211.1">38</text>
<text x="480.9" y="218.1">13</text>
<text x="480.9" y="221.7">14</text>
<text x="486.4" y="216.4">PA4</text>
<text x="486.4" y="219.9">PA5</text>
<text x="535.3" y="216.4">VBAT</text>
<text x="535.6" y="219.9">PA13</text>
<text x="545.2" y="221.7">35</text>
<text x="545.2" y="218.1">36</text>
<text x="480.9" y="225.2">15</text>
<text x="486.4" y="223.4">PA6</text>
<text x="486.4" y="226.9">PA7</text>
<text x="535.6" y="226.9">PA11</text>
<text x="535.6" y="223.4">PA12</text>
<text x="545.2" y="225.2">34</text>
<text x="480.9" y="228.7">16</text>
<text x="480.9" y="232.2">17</text>
<text x="486.4" y="230.5">PA8</text>
<text x="486.4" y="234">PA9</text>
<text x="535.6" y="234">PB12</text>
<text x="535.6" y="230.5">PA10</text>
<text x="545.2" y="232.2">32</text>
<text x="545.2" y="228.7">33</text>
<text x="480.9" y="235.8">18</text>
<text x="480.9" y="239.3">19</text>
<text x="486.4" y="237.5">NRST</text>
<text x="537.6" y="237.5">PB2</text>
<text x="545.2" y="235.8">31</text>
<text x="480.9" y="242.8">20</text>
<text x="486.4" y="241.1">PH3-BOOT0</text>
<text x="486.4" y="244.6">RFI_P</text>
<text x="480.9" y="246.3">21</text>
<text x="480.9" y="249.9">22</text>
<text x="486.4" y="248.1">RFI_N</text>
<text x="486.4" y="251.6">RFO_LP</text>
<text x="528.1" y="251.6">OSC_OUT</text>
<text x="545.2" y="249.9">27</text>
<text x="480.9" y="253.4">23</text>
<text x="480.9" y="256.9">24</text>
<text x="486.4" y="255.2">RFO_HP</text>
<text x="531.1" y="255.2">OSC_IN</text>
<text x="545.2" y="253.4">26</text>
<text x="486.4" y="258.7">VR_PA</text>
<text x="583.4" y="265.7">3</text>
<text x="586.9" y="267.5">Output</text>
<text x="280" y="272.8">2</text>
<text x="283.5" y="274.6">NC*</text>
<text x="297.3" y="274.6">FEEDING-POINT</text>
<text x="324.7" y="272.8">1</text>
<text x="662.6" y="327.5">6</text>
<text x="667.8" y="328.9">SCL</text>
<text x="682.7" y="328.9">X1</text>
<text x="690" y="327.5">1</text>
<text x="662.6" y="331">5</text>
<text x="667.8" y="332.4">SDA</text>
<text x="682.7" y="332.4">X2</text>
<text x="690" y="331">2</text>
<text x="662.6" y="338.1">7</text>
<text x="667.8" y="339.5">MFP</text>
<text x="682.3" y="339.5">NC</text>
<text x="690" y="338.1">3</text>
<text x="470" y="344.8">1</text>
<text x="474.5" y="343.4">1</text>
<text x="513" y="343.4">1</text>
<text x="517.5" y="344.8">IN</text>
<text x="527" y="344.8">OUT</text>
<text x="536.2" y="343.4">5</text>
<text x="513" y="350.4">2</text>
<text x="517.5" y="351.8">GND</text>
<text x="513" y="357.5">3</text>
<text x="517.5" y="358.9">EN</text>
<text x="529.2" y="358.9">NC</text>
<text x="536.2" y="357.5">4</text>
<text x="585.3" y="373.7" transform="rotate(-90 585.3 373.7)">1</text>
<text x="354.1" y="378.6">1</text>
<text x="354.1" y="382.2">3</text>
<text x="357.6" y="380.4">1</text>
<text x="357.6" y="383.9">3</text>
<text x="363.6" y="383.9">4</text>
<text x="363.6" y="380.4">2</text>
<text x="367.1" y="382.2">4</text>
<text x="367.1" y="378.6">2</text>
<text x="586.7" y="378.2" transform="rotate(-90 586.7 378.2)">1</text>
<text x="354.1" y="385.7">5</text>
<text x="354.1" y="389.2">7</text>
<text x="357.6" y="387.5">5</text>
<text x="363.6" y="387.5">6</text>
<text x="367.1" y="389.2">8</text>
<text x="367.1" y="385.7">6</text>
<text x="354.1" y="392.7">9</text>
<text x="357.6" y="391">7</text>
<text x="357.6" y="394.5">9</text>
<text x="361.6" y="394.5">10</text>
<text x="363.6" y="391">8</text>
<text x="367.1" y="392.7">10</text>
</g>
<g font-size="3.2" fill="#f00">
<text x="527.8" y="184.6">VDDSMPS</text>
<text x="545.2" y="182.8">46</text>
<text x="324.1" y="191.7">4</text>
<text x="536.7" y="191.7">VDD</text>
<text x="545.2" y="189.9">44</text>
<text x="327.6" y="193.4">VCC</text>
<text x="534.5" y="202.2">VDDA</text>
<text x="545.2" y="200.5">41</text>
<text x="480.9" y="211.1">11</text>
<text x="486.4" y="212.8">VDD</text>
<text x="545.2" y="239.3">30</text>
<text x="518.3" y="241.1">PB0-VDD_TCXO</text>
<text x="524.4" y="244.6">VDDRF1V55</text>
<text x="545.2" y="242.8">29</text>
<text x="532.6" y="248.1">VDDRF</text>
<text x="545.2" y="246.3">28</text>
<text x="545.2" y="256.9">25</text>
<text x="532.6" y="258.7">VDDPA</text>
<text x="583.4" y="269.3">4</text>
<text x="586.9" y="271">VCC</text>
<text x="662.6" y="345.1">8</text>
<text x="667.8" y="346.5">VCC</text>
</g>
</svg>
